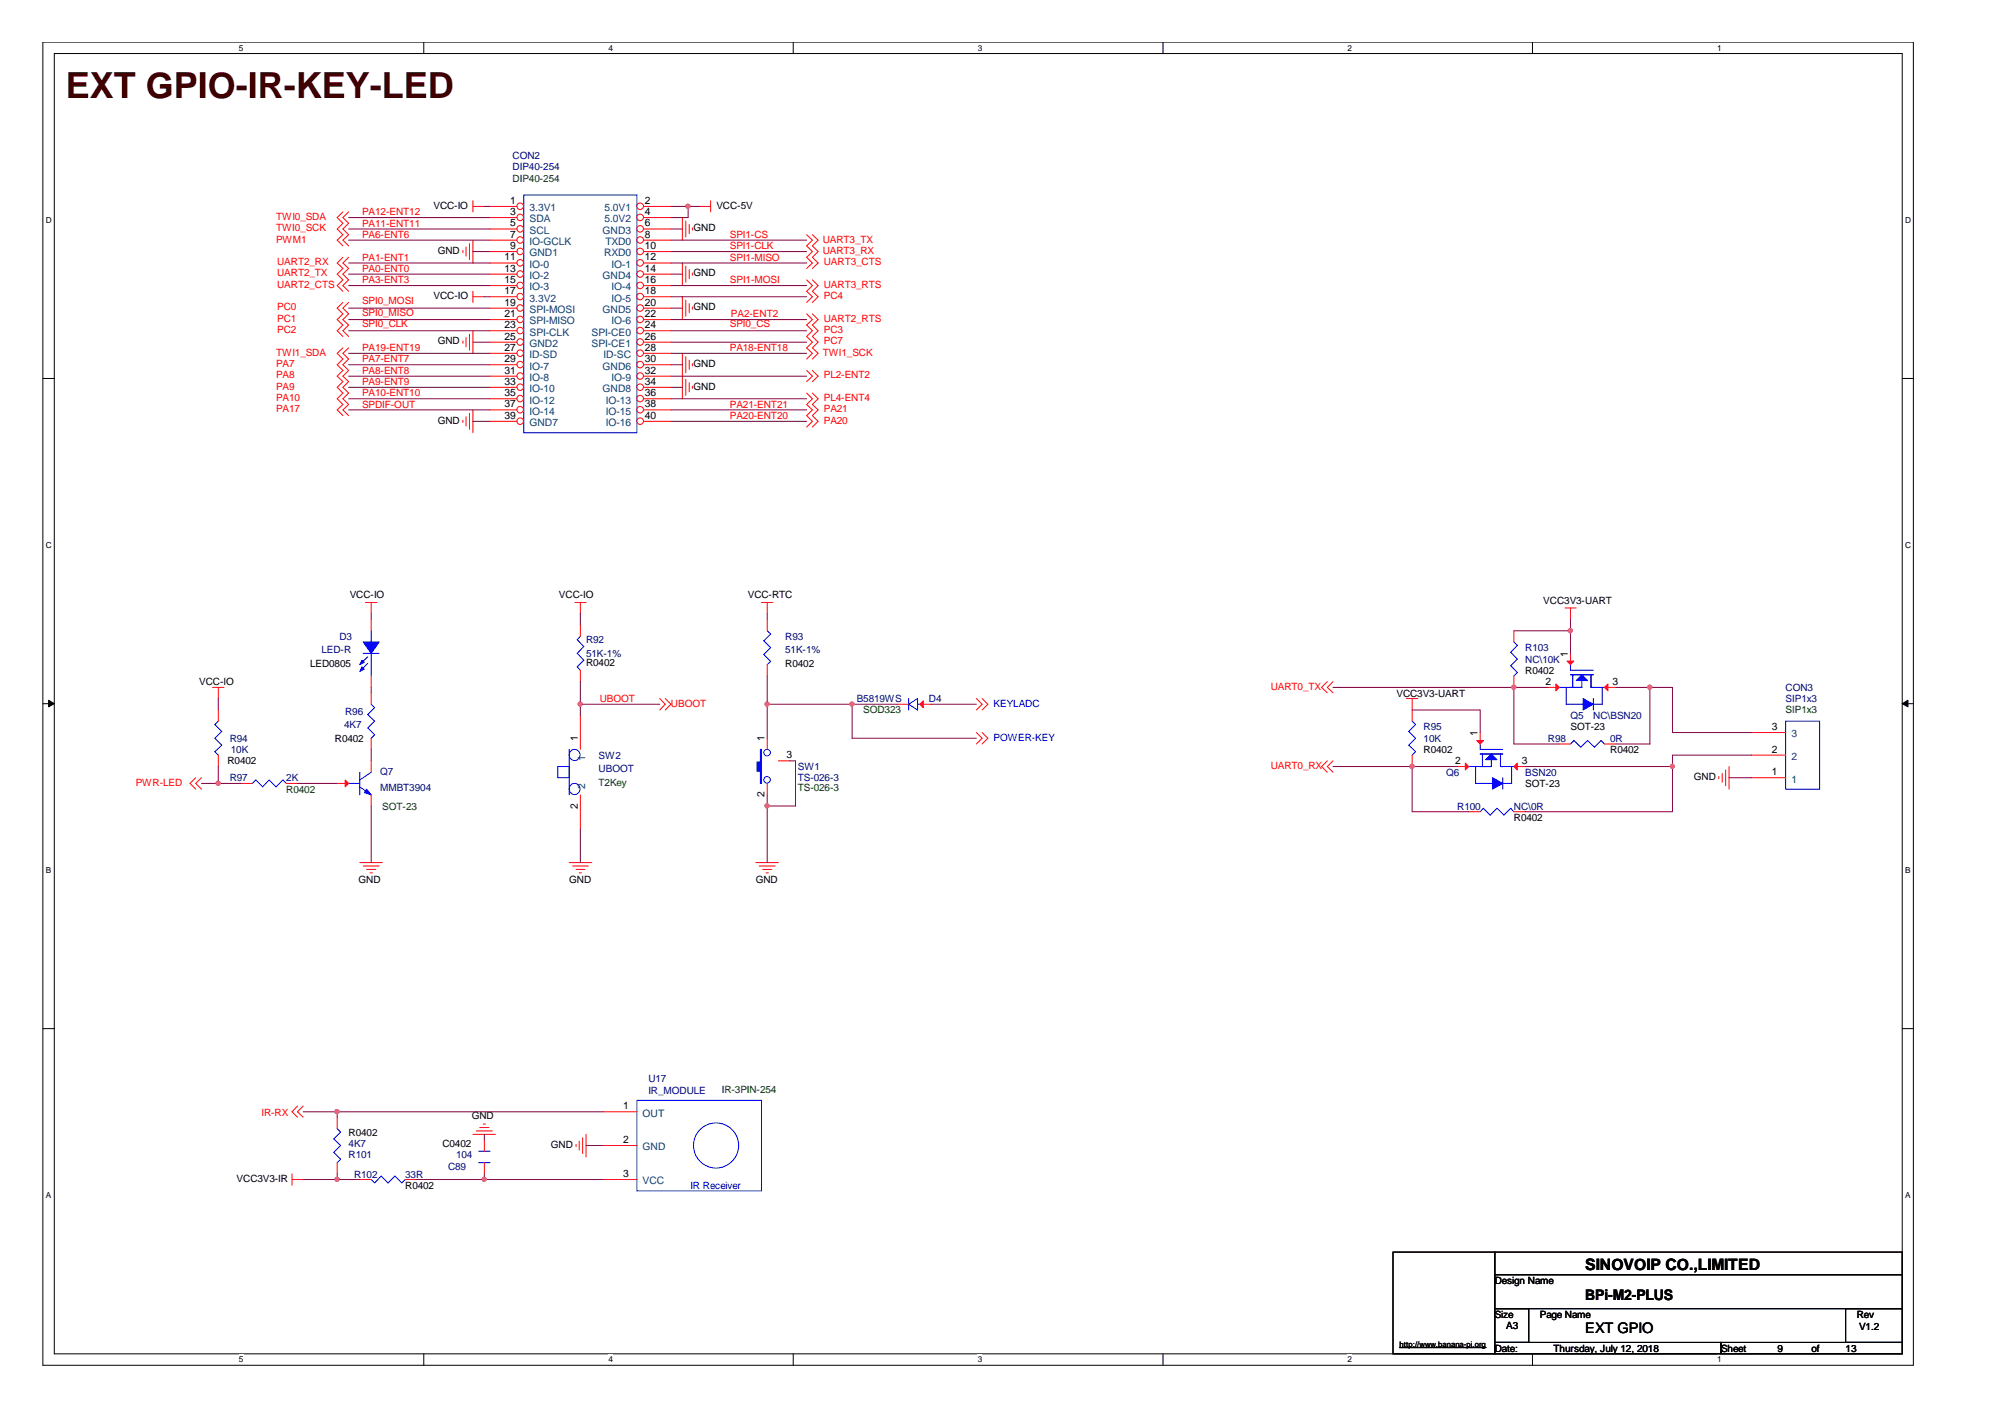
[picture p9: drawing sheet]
<svg xmlns="http://www.w3.org/2000/svg" width="297mm" height="210mm" viewBox="0 0 297 210" stroke-linecap="round" stroke-linejoin="round" font-family="sans-serif">
<path d="M6.3 6.2h277.2v196h-277.2zM8 7.9h273.8v192.6h-273.8z" fill="none" stroke="#000" stroke-width=".15"/>
<g fill="#fff">
<path d="M35.4 6.4h.6v1.4h-.6z"/>
<path d="M35.4 200.7h.6v1.4h-.6z"/>
</g>
<path d="M62.8 6.2v1.7M62.8 200.5v1.7" fill="none" stroke="#000" stroke-width=".15"/>
<g fill="#fff">
<path d="M90.1 6.4h.7v1.4h-.7z"/>
<path d="M90.1 200.7h.7v1.4h-.7z"/>
</g>
<path d="M117.5 6.2v1.7M117.5 200.5v1.7" fill="none" stroke="#000" stroke-width=".15"/>
<g fill="#fff">
<path d="M144.9 6.4h.6v1.4h-.6z"/>
<path d="M144.9 200.7h.6v1.4h-.6z"/>
</g>
<path d="M172.3 6.2v1.7M172.3 200.5v1.7" fill="none" stroke="#000" stroke-width=".15"/>
<g fill="#fff">
<path d="M199.6 6.4h.7v1.4h-.7z"/>
<path d="M199.6 200.7h.7v1.4h-.7z"/>
</g>
<path d="M227 6.2v1.7M227 200.5v1.7" fill="none" stroke="#000" stroke-width=".15"/>
<g fill="#fff">
<path d="M254.4 6.4h.6v1.4h-.6z"/>
<path d="M254.4 200.7h.6v1.4h-.6z"/>
<path d="M6.8 31.9h.8v1.4h-.8z"/>
<path d="M282.2 31.9h.9v1.4h-.9z"/>
<path d="M6.8 80.1h.8v1.4h-.8z"/>
<path d="M282.2 80.1h.9v1.4h-.9z"/>
</g>
<path d="M6.3 56.1h1.7M281.8 56.1h1.7" fill="none" stroke="#000" stroke-width=".15"/>
<g fill="#fff">
<path d="M6.8 128.2h.7v1.4h-.7z"/>
<path d="M282.2 128.2h.8v1.4h-.8z"/>
</g>
<path d="M6.3 104.2h1.7M281.8 104.2h1.7" fill="none" stroke="#000" stroke-width=".15"/>
<g fill="#000" stroke="#000" stroke-width=".15">
<path d="M7.2 103.7l.8 .5-.8 .5z" fill-rule="evenodd"/>
<path d="M281.8 104.2l.9-.5v1z" fill-rule="evenodd"/>
</g>
<g fill="#fff">
<path d="M6.8 176.4h.7v1.4h-.7z"/>
<path d="M282.2 176.4h.8v1.4h-.8z"/>
</g>
<path d="M6.3 152.4h1.7M281.8 152.4h1.7M206.4 185.5h15v15h-15zM221.4 185.5h60.4v3.3h-60.4zM221.4 188.8h60.4v5.1h-60.4zM221.4 193.9h5.1v5h-5.1zM221.4 198.9h33.6v1.6h-33.6zM255 198.9h26.8v1.6h-26.8zM273.4 193.9h8.4v5h-8.4z" fill="none" stroke="#000" stroke-width=".15"/>
<g fill="none" stroke="#f00" stroke-width=".15">
<path d="M50.8 31.4l-.8 .8 .8 .9-.8 .8 .8 .9-.8 .8 .8 .8M50.8 38.1l-.8 .9 .8 .8-.8 .8 .8 .9-.8 .8 .8 .9M51.6 31.4l-.8 .8 .8 .9-.8 .8 .8 .9-.8 .8 .8 .8M51.6 38.1l-.8 .9 .8 .8-.8 .8 .8 .9-.8 .8 .8 .9M68.6 37.1v.3M69 36.6v1.3M69.6 36.1v2.4M70.1 30.6h1.7M70.1 29.7v1.7M70.1 35.6v3.4M101.1 32.2v3.4M101.1 39v3.3"/>
<path d="M101.6 32.7v2.4M101.6 39.4v2.4M102.1 33.2v1.4M102.1 39.9v1.4M102.6 33.8v.3M103.6 30.6h1.7M105.3 29.7v1.7M119.5 34.8l.9 .8-.9 .8 .9 .9-.9 .8 .9 .9-.9 .8M120.4 34.8l.8 .8-.8 .8 .8 .9-.8 .8 .8 .9-.8 .8M50.8 51.5l-.8 .8 .8 .9-.8 .8 .8 .9-.8 .8 .8 .8-.8 .9 .8 .8-.8 .9 .8 .8-.8 .8 .8 .9M50.8 44.8l-.8 .8 .8 .9-.8 .8 .8 .8-.8 .9 .8 .8M51.6 51.5l-.8 .8 .8 .9-.8 .8 .8 .9-.8 .8 .8 .8-.8 .9 .8 .8-.8 .9 .8 .8-.8 .8 .8 .9"/>
<path d="M51.6 44.8l-.8 .8 .8 .9-.8 .8 .8 .8-.8 .9 .8 .8M68.6 50.5v.4M69 50v1.4M69.6 49.5v2.4M70.1 43.2v1.6M70.1 49v3.3M70.1 44h1.7M101.1 44v3.3M101.1 52.3v6.8M101.6 44.5v2.3M101.6 52.8v2.4M101.6 56.2v2.4"/>
<path d="M102.1 45v1.3M102.1 53.4v1.3M102.1 56.7v1.4M102.6 40.4v.4M102.6 45.5v.3M102.6 53.9v.3M102.6 57.2v.3M119.5 58.2l.9 .9-.9 .8 .9 .8-.9 .9 .9 .8-.9 .9M119.5 41.5l.9 .8-.9 .9 .9 .8-.9 .8M119.5 46.5l.9 .8-.9 .8 .9 .9-.9 .8 .9 .9-.9 .8 .9 .8-.9 .9M119.5 54.9l.9 .8-.9 .8M120.4 58.2l.8 .9-.8 .8 .8 .8-.8 .9 .8 .8-.8 .9"/>
<path d="M120.4 41.5l.8 .8-.8 .9 .8 .8-.8 .8M120.4 46.5l.8 .8-.8 .8 .8 .9-.8 .8 .8 .9-.8 .8 .8 .8-.8 .9M120.4 54.9l.8 .8-.8 .8M68.6 62.2v.4M69 61.7v1.4M69.6 61.2v2.4M70.1 60.7v3.4M54.1 89.3h1.7M55 89.3v1.6M55 91.8v1.6M85.2 89.3h1.6M86 89.3v1.6"/>
<path d="M112.8 89.3h1.7M113.7 89.3v1.6M224.3 93.4v1.7M231.9 90.1h1.6M232.7 90.1v1.7M232.7 96.8v1.6M29 115.2l-.8 .8 .8 .9M29.8 115.2l-.8 .8 .8 .9M31.5 101.8h1.7M32.3 101.8v1.7M50 116h1.6M55 100.1v1.7"/>
<path d="M55 112.7v1.7M55 117.7v1.7M86 106v5M86 117.7v5.1M97.7 103.5l.9 .8-.9 .9M98.6 103.5l.8 .8-.8 .9M144.7 108.5l.8 .9-.8 .8M144.7 103.5l.8 .8-.8 .9M145.5 108.5l.8 .9-.8 .8M145.5 103.5l.8 .8-.8 .9M196.6 101l-.8 .8 .8 .8M196.6 112.7l-.8 .9 .8 .8"/>
<path d="M197.5 101l-.9 .8 .9 .8M197.5 112.7l-.9 .9 .9 .8M208.4 103.5h1.7M209.2 103.5v1.7M215.9 113.6h1.7M219.3 108.5v1.7M224.3 100.1v1.7M224.3 113.6h1.7M229.3 101.8h1.7M237.7 101.8h1.7M254.6 115v.4M255.1 114.6v1.3"/>
<path d="M255.7 114.1v2.3M256.2 113.6v3.3M259.5 115.2h5M259.5 111.9h5M259.5 108.5h5M53.3 127.8h3.3M53.8 128.3h2.4M54.3 128.8h1.4M54.8 129.3h.4M84.3 127.8h3.4M84.8 128.3h2.4M85.3 128.8h1.4"/>
<path d="M85.8 129.3h.3M112 127.8h3.3M112.5 128.3h2.4M113 128.8h1.3M113.5 129.3h.3M217.6 120.2h1.7M224.3 120.2h1.7M43.3 174.7h1.6M43.3 173.9v1.7M44.1 163.8l-.8 .9 .8 .8M44.9 163.8l-.8 .9 .8 .8M53.3 174.7h1.7"/>
<path d="M60 174.7h1.7M70.1 168h3.3M70.6 167.5h2.3M71.1 167h1.3M71.6 166.5h.3M85.3 169.5v.4M85.8 169.1v1.3M86.3 168.5v2.4M86.8 168v3.4"/>
</g>
<path d="M207.3 199.6h12.8" fill="none" stroke="#000" stroke-width=".18"/>
<g fill="none" stroke="#00f" stroke-width=".15">
<path d="M77.6 28.9h16.8v35.2h-16.8zM53.8 96.8h2.4M54.5 97.3l-1 1M54.5 98.3l-1 1M55 93.4v1.7M55 96.8v3.3M224.3 95.1l.5 .5-1 1 1 1-1 1 1 1-.5 .5M232.7 100h3.4M232.7 98.4v.9h3.4M233 100v1.8M235.7 100v1.8h2M51.6 116h1.7"/>
<path d="M53.3 116.6l1.7 1.1M53.3 114.4v3.3M55 114.4l-1.7 1.1M82.6 113.6h1.7v1.6h-1.7zM84.3 111v6.7M218.6 113.6v2.4h2.5M219.3 111.7h3.3M219.3 110.2v.8h3.3M219.6 111.7v1.9M220.9 112.5v1.1h-3.3M222.3 111.7v1.9h2M222.6 115.2v1.7"/>
<path d="M223.9 113.6v2.4h-1.3M232 101.8v2.5h2.5M234.4 100.8v1h-3.4M236.1 103.5v1.7M237.4 101.8v2.5h-1.3M264.5 106.8h5.1v10.1h-5.1zM219.3 120.2l.5-.5 1 1 1-1 1 1 1-1 .5 .5M55 174.7l.5 .5 1-1 1 1 1-1 1 1 .5-.5"/>
<circle cx="85.1" cy="116.9" r=".82"/>
<circle cx="85.1" cy="111.8" r=".82"/>
</g>
<g fill="#00f" stroke="#00f" stroke-width=".15">
<path d="M54.3 116.9l.7 .8-1-.3z" fill-rule="evenodd"/>
<path d="M53.8 95.1h2.4l-1.2 1.7z" fill-rule="evenodd"/>
<path d="M53.6 98.8l.4 .3-.7 .4z" fill-rule="evenodd"/>
<path d="M53.6 97.8l.4 .3-.7 .3z" fill-rule="evenodd"/>
<path d="M234.4 100l.8 .8h-1.7z" fill-rule="evenodd"/>
<path d="M234.5 103.5l1.6 .8-1.6 .9z" fill-rule="evenodd"/>
<path d="M220.1 112.5l.8-.8 .9 .8z" fill-rule="evenodd"/>
<path d="M221.1 115.2l1.5 .8-1.5 .9z" fill-rule="evenodd"/>
</g>
<g fill="#f00" stroke="#f00" stroke-width=".15">
<path d="M51.1 115.5l.5 .5-.5 .6z" fill-rule="evenodd"/>
<path d="M232.2 97.9h1l-.5 .5z" fill-rule="evenodd"/>
<path d="M237.7 101.8l.5-.5v1z" fill-rule="evenodd"/>
<path d="M230.5 101.3l.5 .5-.5 .5z" fill-rule="evenodd"/>
<path d="M218.8 109.7h1l-.5 .5z" fill-rule="evenodd"/>
<path d="M224.3 113.6l.5-.6v1.1z" fill-rule="evenodd"/>
<path d="M217.1 113l.5 .6-.5 .5z" fill-rule="evenodd"/>
</g>
<circle cx="77.1" cy="30.6" r=".49" fill="#fff" stroke="#f00" stroke-width=".15"/>
<path d="M72.6 30.6h4" fill="none" stroke="#f00" stroke-width=".15"/>
<circle cx="77.1" cy="32.2" r=".49" fill="#fff" stroke="#f00" stroke-width=".15"/>
<path d="M72.6 32.2h4" fill="none" stroke="#f00" stroke-width=".15"/>
<circle cx="77.1" cy="33.9" r=".49" fill="#fff" stroke="#f00" stroke-width=".15"/>
<path d="M72.6 33.9h4" fill="none" stroke="#f00" stroke-width=".15"/>
<circle cx="77.1" cy="35.5" r=".49" fill="#fff" stroke="#f00" stroke-width=".15"/>
<path d="M72.6 35.6h4" fill="none" stroke="#f00" stroke-width=".15"/>
<circle cx="77.1" cy="37.2" r=".49" fill="#fff" stroke="#f00" stroke-width=".15"/>
<path d="M72.6 37.3h4" fill="none" stroke="#f00" stroke-width=".15"/>
<circle cx="77.1" cy="38.9" r=".49" fill="#fff" stroke="#f00" stroke-width=".15"/>
<path d="M72.6 39h4" fill="none" stroke="#f00" stroke-width=".15"/>
<circle cx="77.1" cy="40.6" r=".49" fill="#fff" stroke="#f00" stroke-width=".15"/>
<path d="M72.6 40.6h4" fill="none" stroke="#f00" stroke-width=".15"/>
<circle cx="94.8" cy="30.6" r=".49" fill="#fff" stroke="#f00" stroke-width=".15"/>
<path d="M95.4 30.6h4" fill="none" stroke="#f00" stroke-width=".15"/>
<circle cx="94.8" cy="32.2" r=".49" fill="#fff" stroke="#f00" stroke-width=".15"/>
<path d="M95.4 32.2h4" fill="none" stroke="#f00" stroke-width=".15"/>
<circle cx="94.8" cy="33.9" r=".49" fill="#fff" stroke="#f00" stroke-width=".15"/>
<path d="M95.4 33.9h4" fill="none" stroke="#f00" stroke-width=".15"/>
<circle cx="94.8" cy="35.5" r=".49" fill="#fff" stroke="#f00" stroke-width=".15"/>
<path d="M95.4 35.6h4" fill="none" stroke="#f00" stroke-width=".15"/>
<circle cx="94.8" cy="37.2" r=".49" fill="#fff" stroke="#f00" stroke-width=".15"/>
<path d="M95.4 37.3h4" fill="none" stroke="#f00" stroke-width=".15"/>
<circle cx="94.8" cy="38.9" r=".49" fill="#fff" stroke="#f00" stroke-width=".15"/>
<path d="M95.4 39h4" fill="none" stroke="#f00" stroke-width=".15"/>
<circle cx="94.8" cy="40.6" r=".49" fill="#fff" stroke="#f00" stroke-width=".15"/>
<path d="M95.4 40.6h4" fill="none" stroke="#f00" stroke-width=".15"/>
<circle cx="77.1" cy="42.3" r=".49" fill="#fff" stroke="#f00" stroke-width=".15"/>
<path d="M72.6 42.3h4" fill="none" stroke="#f00" stroke-width=".15"/>
<circle cx="77.1" cy="43.9" r=".49" fill="#fff" stroke="#f00" stroke-width=".15"/>
<path d="M72.6 44h4" fill="none" stroke="#f00" stroke-width=".15"/>
<circle cx="77.1" cy="45.6" r=".49" fill="#fff" stroke="#f00" stroke-width=".15"/>
<path d="M72.6 45.6h4" fill="none" stroke="#f00" stroke-width=".15"/>
<circle cx="77.1" cy="47.3" r=".49" fill="#fff" stroke="#f00" stroke-width=".15"/>
<path d="M72.6 47.3h4" fill="none" stroke="#f00" stroke-width=".15"/>
<circle cx="77.1" cy="49" r=".49" fill="#fff" stroke="#f00" stroke-width=".15"/>
<path d="M72.6 49h4" fill="none" stroke="#f00" stroke-width=".15"/>
<circle cx="77.1" cy="50.7" r=".49" fill="#fff" stroke="#f00" stroke-width=".15"/>
<path d="M72.6 50.7h4" fill="none" stroke="#f00" stroke-width=".15"/>
<circle cx="94.8" cy="42.3" r=".49" fill="#fff" stroke="#f00" stroke-width=".15"/>
<path d="M95.4 42.3h4" fill="none" stroke="#f00" stroke-width=".15"/>
<circle cx="94.8" cy="43.9" r=".49" fill="#fff" stroke="#f00" stroke-width=".15"/>
<path d="M95.4 44h4" fill="none" stroke="#f00" stroke-width=".15"/>
<circle cx="94.8" cy="45.6" r=".49" fill="#fff" stroke="#f00" stroke-width=".15"/>
<path d="M95.4 45.6h4" fill="none" stroke="#f00" stroke-width=".15"/>
<circle cx="94.8" cy="47.3" r=".49" fill="#fff" stroke="#f00" stroke-width=".15"/>
<path d="M95.4 47.3h4" fill="none" stroke="#f00" stroke-width=".15"/>
<circle cx="94.8" cy="49" r=".49" fill="#fff" stroke="#f00" stroke-width=".15"/>
<path d="M95.4 49h4" fill="none" stroke="#f00" stroke-width=".15"/>
<circle cx="94.8" cy="50.7" r=".49" fill="#fff" stroke="#f00" stroke-width=".15"/>
<path d="M95.4 50.7h4" fill="none" stroke="#f00" stroke-width=".15"/>
<circle cx="77.1" cy="52.3" r=".49" fill="#fff" stroke="#f00" stroke-width=".15"/>
<path d="M72.6 52.3h4" fill="none" stroke="#f00" stroke-width=".15"/>
<circle cx="77.1" cy="54" r=".49" fill="#fff" stroke="#f00" stroke-width=".15"/>
<path d="M72.6 54h4" fill="none" stroke="#f00" stroke-width=".15"/>
<circle cx="77.1" cy="55.7" r=".49" fill="#fff" stroke="#f00" stroke-width=".15"/>
<path d="M72.6 55.7h4" fill="none" stroke="#f00" stroke-width=".15"/>
<circle cx="77.1" cy="57.3" r=".49" fill="#fff" stroke="#f00" stroke-width=".15"/>
<path d="M72.6 57.4h4" fill="none" stroke="#f00" stroke-width=".15"/>
<circle cx="77.1" cy="59" r=".49" fill="#fff" stroke="#f00" stroke-width=".15"/>
<path d="M72.6 59.1h4" fill="none" stroke="#f00" stroke-width=".15"/>
<circle cx="77.1" cy="60.7" r=".49" fill="#fff" stroke="#f00" stroke-width=".15"/>
<path d="M72.6 60.7h4" fill="none" stroke="#f00" stroke-width=".15"/>
<circle cx="77.1" cy="62.4" r=".49" fill="#fff" stroke="#f00" stroke-width=".15"/>
<path d="M72.6 62.4h4" fill="none" stroke="#f00" stroke-width=".15"/>
<circle cx="94.8" cy="52.3" r=".49" fill="#fff" stroke="#f00" stroke-width=".15"/>
<path d="M95.4 52.3h4" fill="none" stroke="#f00" stroke-width=".15"/>
<circle cx="94.8" cy="54" r=".49" fill="#fff" stroke="#f00" stroke-width=".15"/>
<path d="M95.4 54h4" fill="none" stroke="#f00" stroke-width=".15"/>
<circle cx="94.8" cy="55.7" r=".49" fill="#fff" stroke="#f00" stroke-width=".15"/>
<path d="M95.4 55.7h4" fill="none" stroke="#f00" stroke-width=".15"/>
<circle cx="94.8" cy="57.3" r=".49" fill="#fff" stroke="#f00" stroke-width=".15"/>
<path d="M95.4 57.4h4" fill="none" stroke="#f00" stroke-width=".15"/>
<circle cx="94.8" cy="59" r=".49" fill="#fff" stroke="#f00" stroke-width=".15"/>
<path d="M95.4 59.1h4" fill="none" stroke="#f00" stroke-width=".15"/>
<circle cx="94.8" cy="60.7" r=".49" fill="#fff" stroke="#f00" stroke-width=".15"/>
<path d="M95.4 60.7h4" fill="none" stroke="#f00" stroke-width=".15"/>
<circle cx="94.8" cy="62.4" r=".49" fill="#fff" stroke="#f00" stroke-width=".15"/>
<g fill="none" stroke="#f00" stroke-width=".15">
<path d="M95.4 62.4h4M86 92.6v1.6M86 99.3v1.7M113.7 91.8v1.6M113.7 98.4v1.7M32.3 105.2v1.6M32.3 111.9v1.7M35.7 116h1.7M42.4 116h1.7M55 102.6v1.7M55 109.4v1.6M113.7 109.4v1.6"/>
<path d="M113.7 116v1.7M115.3 112.7h1.7M132.9 104.3h1.7M136.3 104.3h1.7M209.2 105.2v1.6M209.2 111.9v1.7M231 110.2h1.7M237.7 110.2h1.7M50 165.5v1.7M50 172.2v1.7M71.8 168.9v1.6M71.8 172.2v1.7"/>
<path d="M89.4 174.7h5M89.4 164.7h5M89.4 169.7h5"/>
</g>
<g fill="none" stroke="#00f" stroke-width=".15">
<path d="M86 94.2l-.5 .6 1 1-1 1 1 1-1 1 .5 .5M113.7 93.4l.5 .5-1 1 1 1-1 1.1 1 1-.5 .4M32.3 106.8l-.5 .5 1.1 1-1.1 1.1 1.1 1-1.1 1 .5 .5M37.4 116l.5-.5 1 1.1 1-1.1 1 1.1 1-1.1 .5 .5M55 104.3l.5 .5-1 1 1 1-1 1 1 1.1-.5 .5M112.6 116h.2M112.6 111h.2M134.6 104.3l1.3-.8v1.7zM134.6 103.5v1.7M135.9 104.3h.4M209.2 106.8l.5 .5-1 1 1 1.1-1 1 1 1-.5 .5M232.7 110.2l.5-.5 1 1 1-1 1 1 1-1 .5 .5"/>
<path d="M50 167.2l.5 .5-1.1 1 1.1 1-1.1 1 1.1 1-.5 .5M70.9 170.5h1.7M70.9 172.2h1.7M94.4 163h18.4v13.4h-18.4z"/>
<circle cx="113.6" cy="111.5" r=".49"/>
<circle cx="113.6" cy="115.5" r=".49"/>
<circle cx="106.1" cy="169.7" r="3.3"/>
</g>
<path d="M112.6 111h.2v5h-.2v-1.8h-.5v-1.3h.5z" fill-rule="evenodd" fill="#00f" stroke="#00f" stroke-width=".15"/>
<path d="M136.3 104.3l.5-.5v1z" fill-rule="evenodd" fill="#f00" stroke="#f00" stroke-width=".15"/>
<g fill="none" stroke="#800040" stroke-width=".15">
<path d="M51.6 33.9h21M51.6 32.2h21M51.6 39h21M51.6 35.6h21M70.1 37.3h2.5M71.8 30.6h.8M99.4 30.6h4.2M99.4 37.3h20.1M99.4 33.9h1.7M99.4 39h20.1M99.4 35.6h20.1M101.9 30.6v1.6h-2.5"/>
<path d="M51.6 54h21M51.6 57.4h21M51.6 40.6h21M51.6 45.6h21M51.6 55.7h21M51.6 59.1h21M51.6 42.3h21M51.6 47.3h21M51.6 49h21M51.6 52.3h21M70.1 50.7h2.5M71.8 44h.8"/>
<path d="M99.4 44h20.1M99.4 50.7h20.1M99.4 54h1.7M99.4 57.4h1.7M99.4 40.6h1.7M99.4 45.6h1.7M99.4 55.7h20.1M99.4 59.1h20.1M99.4 42.3h20.1M99.4 47.3h20.1M99.4 49h20.1M99.4 52.3h20.1"/>
<path d="M51.6 60.7h21M70.1 62.4h2.5M99.4 62.4h20.1M99.4 60.7h20.1M55 90.9v.9M86 90.9v1.7M113.7 90.9v.9M224.3 93.4h8.4M232.7 91.8v5M29.8 116h5.9M32.3 103.5v1.7M32.3 113.6v2.4"/>
<path d="M44.1 116h5.9M55 101.8v.8M55 111v1.7M55 119.4v8.4M86 101v5M86 104.3h11.7M113.7 104.3h19.2M113.7 100.1v9.3M113.7 117.7v10.1M117 112.7h.9v6.7h-4.2M126.2 104.3v5.1h18.5M138 104.3h6.7"/>
<path d="M197.5 101.8h31.8M197.5 113.6h18.4M209.2 105.2h10.1v3.3M209.2 113.6v6.6h8.4M224.3 101.8v8.4h6.7M226 113.6h21.8M239.4 101.8h8.4v6.7h11.7M244.4 101.8v8.4h-5M256.2 115.2h3.3M259.5 111.9h-11.7v8.3h-21.8M86 122.8v5M44.9 174.7h8.4"/>
<path d="M44.9 164.7h44.5M50 164.7v.8M50 173.9v.8M61.7 174.7h27.7M71.8 168v.9M71.8 173.9v.8M86.8 169.7h2.6"/>
</g>
<g fill="#f0f" stroke="#f0f" stroke-width=".15">
<circle cx="101.9" cy="30.6" r=".32"/>
<circle cx="32.3" cy="116" r=".32"/>
<circle cx="86" cy="104.3" r=".32"/>
<circle cx="113.6" cy="104.3" r=".32"/>
<circle cx="126.2" cy="104.3" r=".32"/>
<circle cx="113.6" cy="119.4" r=".32"/>
<circle cx="49.9" cy="174.7" r=".32"/>
<circle cx="49.9" cy="164.7" r=".32"/>
<circle cx="71.7" cy="174.7" r=".32"/>
<circle cx="244.4" cy="101.8" r=".32"/>
<circle cx="224.3" cy="101.8" r=".32"/>
<circle cx="232.6" cy="93.4" r=".32"/>
<circle cx="209.2" cy="113.5" r=".32"/>
<circle cx="247.8" cy="113.5" r=".32"/>
</g>
<text font-size="5.3" fill="#400000" x="9.7" y="14.5">EXT GPIO-IR-KEY-LED</text>
<text font-size="2.3" x="234.9" y="188.1">SINOVOIP CO.,LIMITED</text>
<g font-size="2.2">
<text x="234.9" y="197.5">EXT GPIO</text>
<text x="234.9" y="192.5">BPi-M2-PLUS</text>
</g>
<g font-size="1.5" fill="#000080">
<text x="75.9" y="23.6">CON2</text>
<text x="75.9" y="25.2">DIP40-254</text>
<text x="50.3" y="94.8">D3</text>
<text x="86.8" y="95.3">R92</text>
<text x="116.3" y="94.8">R93</text>
<text x="47.6" y="96.8">LED-R</text>
<text x="86.8" y="97.3">51K-1%</text>
<text x="116.3" y="96.8">51K-1%</text>
<text x="226" y="96.4">R103</text>
<text x="226" y="98.1">NC\10K</text>
<text x="51" y="107.8">4K7</text>
<text x="51.1" y="105.8">R96</text>
<text x="126.9" y="104">B5819WS</text>
<text x="137.6" y="104">D4</text>
<text x="232.7" y="106.5">Q5</text>
<text x="236.1" y="106.5">NC\BSN20</text>
<text x="264.5" y="102.3">CON3</text>
<text x="264.5" y="104">SIP1x3</text>
<text x="34" y="109.9">R94</text>
<text x="34.2" y="111.6">10K</text>
<text x="88.7" y="112.4">SW2</text>
<text x="210.9" y="108.2">R95</text>
<text x="210.9" y="109.9">10K</text>
<text x="229.3" y="109.9">R98</text>
<text x="238.5" y="109.9">0R</text>
<text x="34" y="115.8">R97</text>
<text x="42.4" y="115.8">2K</text>
<text x="56.3" y="114.7">Q7</text>
<text x="56.3" y="117.2">MMBT3904</text>
<text x="88.7" y="114.4">UBOOT</text>
<text x="118.2" y="114.1">SW1</text>
<text x="118.2" y="115.8">TS-026-3</text>
<text x="214.2" y="114.9">Q6</text>
<text x="215.9" y="119.9">R100</text>
<text x="224.3" y="119.9">NC\0R</text>
<text x="226" y="114.9">BSN20</text>
<text x="96.1" y="160.3">U17</text>
<text x="96.1" y="162">IR_MODULE</text>
<text x="51.6" y="171.5">R101</text>
<text x="51.6" y="169.9">4K7</text>
<text x="66.4" y="173.2">C89</text>
<text x="67.6" y="171.5">104</text>
<text x="52.5" y="174.4">R102</text>
<text x="60" y="174.4">33R</text>
</g>
<g font-size="1.5" fill="#004000">
<text x="75.9" y="26.9">DIP40-254</text>
<text x="127.9" y="105.7">SOD323</text>
<text x="264.5" y="105.7">SIP1x3</text>
<text x="42.4" y="117.4">R0402</text>
<text x="56.6" y="119.9">SOT-23</text>
<text x="88.7" y="116.4">T2Key</text>
<text x="118.2" y="117.2">TS-026-3</text>
<text x="106.9" y="161.9">IR-3PIN-254</text>
</g>
<g font-size="1.5" fill="#f00">
<text x="40.9" y="34.3">TWI0_SCK</text>
<text x="40.9" y="32.6">TWI0_SDA</text>
<text x="40.9" y="36">PWM1</text>
<text x="53.6" y="33.6">PA11-ENT11</text>
<text x="53.6" y="31.9">PA12-ENT12</text>
<text x="53.6" y="35.2">PA6-ENT6</text>
<text x="108.1" y="35.2">SPI1-CS</text>
<text x="121.9" y="36">UART3_TX</text>
<text x="41.1" y="41">UART2_TX</text>
<text x="41.1" y="39.3">UART2_RX</text>
<text x="53.6" y="40.3">PA0-ENT0</text>
<text x="53.6" y="42">PA3-ENT3</text>
<text x="53.6" y="38.6">PA1-ENT1</text>
<text x="108.1" y="42">SPI1-MOSI</text>
<text x="108.1" y="38.6">SPI1-MISO</text>
<text x="108.1" y="36.9">SPI1-CLK</text>
<text x="121.9" y="37.6">UART3_RX</text>
<text x="122" y="39.3">UART3_CTS</text>
<text x="41.1" y="42.6">UART2_CTS</text>
<text x="41.1" y="46">PC0</text>
<text x="41.1" y="47.7">PC1</text>
<text x="53.6" y="45.1">SPI0_MOSI</text>
<text x="53.6" y="46.8">SPI0_MISO</text>
<text x="108.3" y="47">PA2-ENT2</text>
<text x="122" y="42.6">UART3_RTS</text>
<text x="122" y="47.7">UART2_RTS</text>
<text x="122" y="44.3">PC4</text>
<text x="40.9" y="52.7">TWI1_SDA</text>
<text x="41.1" y="49.3">PC2</text>
<text x="53.6" y="53.7">PA7-ENT7</text>
<text x="53.6" y="48.4">SPI0_CLK</text>
<text x="53.6" y="52">PA19-ENT19</text>
<text x="108.1" y="48.4">SPI0_CS</text>
<text x="108.1" y="52">PA18-ENT18</text>
<text x="121.9" y="52.7">TWI1_SCK</text>
<text x="122" y="51">PC7</text>
<text x="122" y="49.3">PC3</text>
<text x="40.9" y="56.1">PA8</text>
<text x="40.9" y="54.4">PA7</text>
<text x="40.9" y="57.7">PA9</text>
<text x="40.9" y="59.4">PA10</text>
<text x="53.6" y="57">PA9-ENT9</text>
<text x="53.6" y="55.4">PA8-ENT8</text>
<text x="53.6" y="58.7">PA10-ENT10</text>
<text x="122" y="56.1">PL2-ENT2</text>
<text x="122" y="59.4">PL4-ENT4</text>
<text x="40.9" y="61.1">PA17</text>
<text x="53.6" y="60.4">SPDIF-OUT</text>
<text x="108.1" y="62.1">PA20-ENT20</text>
<text x="108.1" y="60.4">PA21-ENT21</text>
<text x="122" y="61.1">PA21</text>
<text x="122" y="62.8">PA20</text>
<text x="88.9" y="104">UBOOT</text>
<text x="99.4" y="104.7">UBOOT</text>
<text x="188.3" y="102.2">UART0_TX</text>
<text x="188.3" y="113.9">UART0_RX</text>
<text x="20.1" y="116.4">PWR-LED</text>
<text x="38.7" y="165.4">IR-RX</text>
</g>
<g font-size="1.5">
<text x="64.2" y="30.9">VCC-IO</text>
<text x="75.6" y="30.2">1</text>
<text x="75.6" y="31.8">3</text>
<text x="75.6" y="33.5">5</text>
<text x="75.6" y="35.2">7</text>
<text x="95.5" y="30.2">2</text>
<text x="95.5" y="31.8">4</text>
<text x="95.5" y="33.5">6</text>
<text x="95.5" y="35.2">8</text>
<text x="102.7" y="34.3">GND</text>
<text x="106.1" y="30.9">VCC-5V</text>
<text x="64.9" y="37.6">GND</text>
<text x="74.7" y="38.6">11</text>
<text x="74.7" y="40.2">13</text>
<text x="74.7" y="41.9">15</text>
<text x="75.6" y="36.9">9</text>
<text x="95.5" y="36.9">10</text>
<text x="95.5" y="38.6">12</text>
<text x="95.5" y="40.2">14</text>
<text x="95.5" y="41.9">16</text>
<text x="102.7" y="41">GND</text>
<text x="64.2" y="44.3">VCC-IO</text>
<text x="74.7" y="43.6">17</text>
<text x="74.7" y="45.3">19</text>
<text x="74.7" y="47">21</text>
<text x="95.5" y="43.6">18</text>
<text x="95.5" y="45.3">20</text>
<text x="95.5" y="47">22</text>
<text x="102.7" y="46">GND</text>
<text x="64.9" y="51">GND</text>
<text x="74.7" y="48.6">23</text>
<text x="74.7" y="50.3">25</text>
<text x="74.7" y="52">27</text>
<text x="74.7" y="53.7">29</text>
<text x="95.5" y="48.6">24</text>
<text x="95.5" y="50.3">26</text>
<text x="95.5" y="52">28</text>
<text x="95.5" y="53.7">30</text>
<text x="74.7" y="55.3">31</text>
<text x="74.7" y="57">33</text>
<text x="74.7" y="58.7">35</text>
<text x="95.5" y="55.3">32</text>
<text x="95.5" y="57">34</text>
<text x="95.5" y="58.7">36</text>
<text x="102.7" y="54.4">GND</text>
<text x="102.7" y="57.7">GND</text>
<text x="64.9" y="62.8">GND</text>
<text x="74.7" y="60.3">37</text>
<text x="74.7" y="62">39</text>
<text x="95.5" y="60.3">38</text>
<text x="95.5" y="62">40</text>
<text x="51.8" y="88.6">VCC-IO</text>
<text x="82.8" y="88.6">VCC-IO</text>
<text x="110.8" y="88.6">VCC-RTC</text>
<text x="228.6" y="89.4">VCC3V3-UART</text>
<text x="29.5" y="101.5">VCC-IO</text>
<text x="45.9" y="98.8">LED0805</text>
<text x="86.8" y="98.7">R0402</text>
<text x="116.3" y="98.8">R0402</text>
<text x="226" y="99.8">R0402</text>
<text x="229" y="101.4">2</text>
<text x="232.3" y="97.3" transform="rotate(-90 232.3 97.3)">1</text>
<text x="238.9" y="101.4">3</text>
<text x="206.9" y="103.2">VCC3V3-UART</text>
<text x="33.7" y="113.2">R0402</text>
<text x="49.6" y="109.9">R0402</text>
<text x="85.6" y="109.8" transform="rotate(-90 85.6 109.8)">1</text>
<text x="113.3" y="109.8" transform="rotate(-90 113.3 109.8)">1</text>
<text x="116.5" y="112.3">3</text>
<text x="210.9" y="111.6">R0402</text>
<text x="215.6" y="113.2">2</text>
<text x="218.9" y="109" transform="rotate(-90 218.9 109)">1</text>
<text x="225.5" y="113.2">3</text>
<text x="232.7" y="108.2">SOT-23</text>
<text x="238.5" y="111.6">R0402</text>
<text x="262.5" y="111.5">2</text>
<text x="262.5" y="108.1">3</text>
<text x="85.6" y="119.8" transform="rotate(-90 85.6 119.8)">2</text>
<text x="113.3" y="118.1" transform="rotate(-90 113.3 118.1)">2</text>
<text x="226" y="116.6">SOT-23</text>
<text x="251" y="115.6">GND</text>
<text x="262.5" y="114.8">1</text>
<text x="224.3" y="121.6">R0402</text>
<text x="53.1" y="130.8">GND</text>
<text x="84.3" y="130.8">GND</text>
<text x="112" y="130.8">GND</text>
<text x="69.9" y="165.7">GND</text>
<text x="92.3" y="164.3">1</text>
<text x="51.6" y="168.2">R0402</text>
<text x="65.5" y="169.9">C0402</text>
<text x="81.6" y="170.1">GND</text>
<text x="92.3" y="169.3">2</text>
<text x="35.1" y="175.1">VCC3V3-IR</text>
<text x="60" y="176.1">R0402</text>
<text x="92.3" y="174.3">3</text>
<text x="221.4" y="190.2">Design Name</text>
<text x="221.4" y="195.2">Size</text>
<text x="223.1" y="196.9">A3</text>
<text x="228.1" y="195.2">Page Name</text>
<text x="275.1" y="195.2">Rev</text>
<text x="275.4" y="197">V1.2</text>
<text x="221.4" y="200.2">Date:</text>
<text x="230.2" y="200.2">Thursday, July 12, 2018</text>
<text x="255" y="200.2">Sheet</text>
<text x="263.4" y="200.2">9</text>
<text x="268.4" y="200.2">of</text>
<text x="273.4" y="200.2">13</text>
</g>
<g font-size="1.5" fill="#004080">
<text x="78.4" y="31.3">3.3V1</text>
<text x="78.4" y="32.9">SDA</text>
<text x="78.4" y="34.6">SCL</text>
<text x="89.3" y="34.6">GND3</text>
<text x="89.5" y="31.3">5.0V1</text>
<text x="89.5" y="32.9">5.0V2</text>
<text x="78.4" y="36.3">IO-GCLK</text>
<text x="78.4" y="38">GND1</text>
<text x="78.4" y="39.7">IO-0</text>
<text x="78.4" y="41.3">IO-2</text>
<text x="89.3" y="41.3">GND4</text>
<text x="89.5" y="38">RXD0</text>
<text x="89.7" y="36.3">TXD0</text>
<text x="90.6" y="39.7">IO-1</text>
<text x="78.4" y="43">IO-3</text>
<text x="78.4" y="44.7">3.3V2</text>
<text x="78.4" y="46.4">SPI-MOSI</text>
<text x="89.3" y="46.4">GND5</text>
<text x="90.6" y="43">IO-4</text>
<text x="90.6" y="44.7">IO-5</text>
<text x="78.4" y="48.1">SPI-MISO</text>
<text x="78.4" y="49.7">SPI-CLK</text>
<text x="78.4" y="51.4">GND2</text>
<text x="78.4" y="53.1">ID-SD</text>
<text x="87.6" y="49.7">SPI-CE0</text>
<text x="87.6" y="51.4">SPI-CE1</text>
<text x="89.4" y="53.1">ID-SC</text>
<text x="90.6" y="48.1">IO-6</text>
<text x="78.4" y="54.8">IO-7</text>
<text x="78.4" y="56.4">IO-8</text>
<text x="78.4" y="58.1">IO-10</text>
<text x="78.4" y="59.8">IO-12</text>
<text x="89.3" y="54.8">GND6</text>
<text x="89.3" y="58.1">GND8</text>
<text x="89.7" y="59.8">IO-13</text>
<text x="90.6" y="56.4">IO-9</text>
<text x="78.4" y="61.4">IO-14</text>
<text x="78.4" y="63.1">GND7</text>
<text x="89.7" y="61.4">IO-15</text>
<text x="89.7" y="63.1">IO-16</text>
<text x="86.7" y="112.7" transform="rotate(-90 86.7 112.7)">1</text>
<text x="265.4" y="112.6">2</text>
<text x="265.4" y="109.2">3</text>
<text x="86.7" y="116.9" transform="rotate(-90 86.7 116.9)">2</text>
<text x="265.4" y="115.9">1</text>
<text x="95.2" y="165.4">OUT</text>
<text x="95.2" y="170.4">GND</text>
<text x="95.2" y="175.4">VCC</text>
</g>
<g font-size="1.5" fill="#00f">
<text x="147.2" y="104.7">KEYLADC</text>
<text x="147.2" y="109.7">POWER-KEY</text>
<text x="102.3" y="176.1">IR Receiver</text>
</g>
<g font-size="1.2">
<text x="35.4" y="7.5">5</text>
<text x="90.1" y="7.5">4</text>
<text x="144.9" y="7.5">3</text>
<text x="199.6" y="7.5">2</text>
<text x="254.4" y="7.5">1</text>
<text x="6.8" y="33.1">D</text>
<text x="282.2" y="33.1">D</text>
<text x="6.8" y="81.2">C</text>
<text x="282.2" y="81.2">C</text>
<text x="6.8" y="129.4">B</text>
<text x="282.2" y="129.4">B</text>
<text x="6.8" y="177.5">A</text>
<text x="282.2" y="177.5">A</text>
<text x="35.4" y="201.8">5</text>
<text x="90.1" y="201.8">4</text>
<text x="144.9" y="201.8">3</text>
<text x="199.6" y="201.8">2</text>
<text x="254.4" y="201.8">1</text>
</g>
<text font-size="1.1" x="207.3" y="199.5">http://www.banana-pi.org</text>
</svg>
